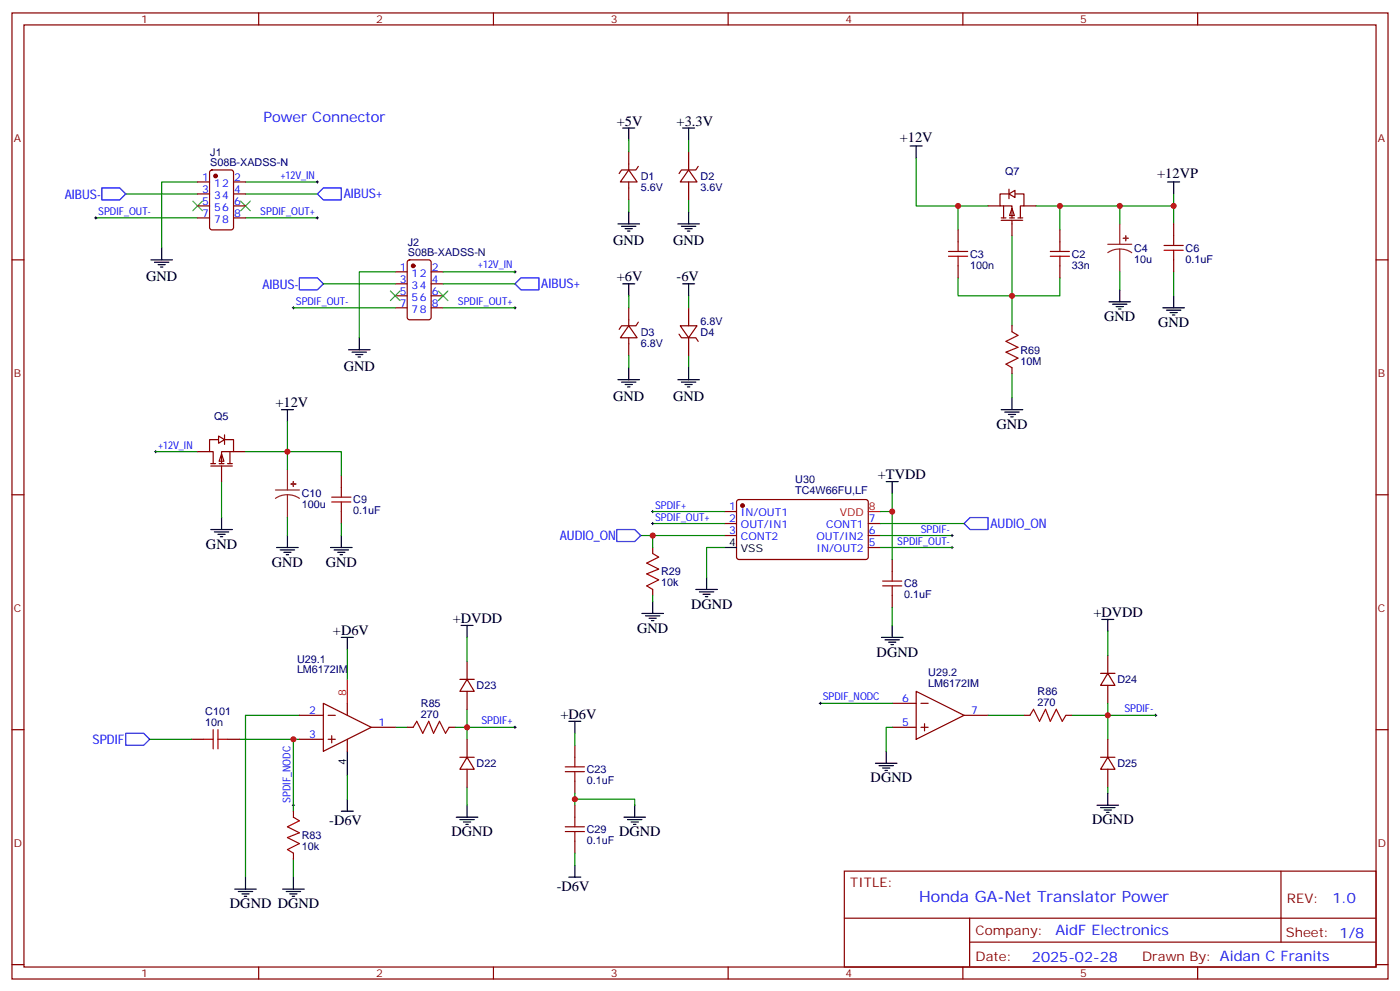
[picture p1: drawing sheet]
<svg xmlns="http://www.w3.org/2000/svg" width="412mm" height="292mm" viewBox="0 0 412 292" stroke-linecap="round" stroke-linejoin="round" font-family="sans-serif">
<g fill="none" stroke="#870000" stroke-width=".35">
<path d="M3.5 3.8h405.4v284.3h-405.4zM7.1 7.3h398.2v277.3h-398.2zM76.2 3.8v3.5M145.3 3.8v3.5M214.5 3.8v3.5M283.6 3.8v3.5M352.8 3.8v3.5M185.2 50l2.5 3.6h-5zM185.2 44.7v5.3M185.2 53.6v5.2M188 49l-.7 1h-4.2l-.7 1.1M202.8 50l2.5 3.6h-4.9z"/>
<path d="M202.8 44.7v5.3M202.8 53.6v5.2M205.7 49l-.7 1h-4.3l-.7 1.1M3.5 76.5h3.6M405.3 76.5h3.6M185.2 95.9l2.5 3.5h-5zM185.2 90.6v5.3M185.2 99.4v5.3M188 94.8l-.7 1.1h-4.2l-.7 1M200 98.4l.7 1h4.3l.7 1.1M200.4 95.9h4.9l-2.5 3.5zM202.8 90.6v5.3"/>
<path d="M202.8 99.4v5.3M58.2 132.9h3.5M62.1 137.2h6.3M62.1 136.5h1.4M64.6 129.4h-2.9v3.5h1.1v3.6M64.6 136.5h1.4M65.3 133.6l.7 2.1h-1.4zM65.3 137.2v4.5M66.3 129.4h2.5v3.5h-3.5v3.6M67 136.5h1.4M67.7 132.9v3.6M68.8 132.9h3.5"/>
<path d="M3.5 145.6h3.6M405.3 145.6h3.6M3.5 214.8h3.6M405.3 214.8h3.6M248.7 256.4h156.6v28.2h-156.6zM377.3 256.4v20.9M248.7 270.2h156.5M285.6 277.3h119.6M285.6 270.2v14.2M3.5 283.9h3.6M76.2 284.6v3.5M145.3 284.6v3.5"/>
<path d="M214.5 284.6v3.5M283.6 284.6v3.5M352.8 284.6v3.5M405.3 283.9h3.6"/>
</g>
<path d="M185.2 58.8v3.6M202.8 41.2v3.5M202.8 58.8v3.6M202.8 87.1v3.5M185.2 104.7v3.5M202.8 104.7v3.5M45.9 132.9h12.3M65.3 141.7v10.6" fill="none" stroke="#008700" stroke-width=".35"/>
<g fill="none" stroke="#000" stroke-width=".35">
<path d="M201.1 37.7h3.5M202.8 37.7v3.5M182 65.9h6.4M183.1 66.6h4.2M184.1 67.3h2.2M184.9 68h.7M185.2 62.4v3.5M199.7 65.9h6.3M200.7 66.6h4.3M201.8 67.3h2.1M202.5 68h.7M202.8 62.4v3.5"/>
<path d="M183.4 83.5h3.6M185.2 83.5v3.6M201.1 83.5h3.5M202.8 83.5v3.6M182 111.8h6.4M183.1 112.5h4.2M184.1 113.2h2.2M184.9 113.9h.7M185.2 108.2v3.6M199.7 111.8h6.3M200.7 112.5h4.3M201.8 113.2h2.1"/>
<path d="M202.5 113.9h.7M202.8 108.2v3.6M62.1 155.9h6.3M63.1 156.6h4.3M64.2 157.3h2.1M64.9 158h.7M65.3 152.3v3.6"/>
</g>
<path d="M45.5 132.9h.7M45.9 132.6v.7" fill="none" stroke="#000" stroke-width=".29"/>
<path d="M64.4 128.3l1.7 1.1-1.7 1.1z" fill="#fff" stroke="#870000" stroke-width=".35"/>
<g fill="none" stroke="#870000" stroke-width=".35">
<path d="M58.2 53.6h3.5M58.2 57.1h3.5M62 50.2l.4-.2h5.7l.6 .5 .1 16.5-.5 .6-5.9 .1-.6-.5-.1-16.5zM68.8 53.6h3.5M68.8 57.1h3.5M297 57.1h-2.4v3.5h3.5v3.5M298.8 57.1h2.8v3.5h-1v3.5M58.2 64.1h3.5M58.2 60.6h3.5M68.8 64.1h3.5M68.8 60.6h3.5M282.2 67.7v3.5"/>
<path d="M282.2 78.2v3.6M291 60.6h3.6M294.9 64.1h1.4M294.9 64.8h6.4M295.6 60.6v3.5M297.4 64.1h1.4M298.1 61.3l.7 2.1h-1.4zM298.1 64.8v4.6M299.9 64.1h1.4M301.6 60.6h3.6M312.2 67.7v3.5M312.2 78.2v3.6"/>
<path d="M298.1 95.9v1.7M298.1 108.2v1.8M66.1 128v2.8M100.5 140v3.5M100.5 150.6v3.5"/>
</g>
<g fill="none" stroke="#000" stroke-width=".35">
<path d="M183.4 37.7h3.6M185.2 37.7v3.5M268.1 43h3.5M269.9 43v3.5M344 53.6h3.5M345.7 53.6v3.5M44.4 76.5h6.4M45.5 77.2h4.2M46.6 77.9h2.1M47.3 78.6h.7M47.6 73v3.5M326.7 88.8h6.3"/>
<path d="M327.7 89.5h4.3M328.8 90.2h2.1M329.5 90.9h.7M329.8 85.3v3.5M342.5 90.6h6.4M343.6 91.3h4.2M344.7 92h2.1M345.4 92.7h.7M345.7 87.1v3.5M298.1 117.1v3.5M82.9 120.6h3.5M84.7 120.6v3.5"/>
<path d="M294.9 120.6h6.4M296 121.3h4.2M297 122h2.2M297.7 122.7h.7M84.7 157.6v3.5M100.5 157.6v3.5M81.5 161.1h6.3M82.5 161.9h4.3M83.6 162.6h2.1M84.3 163.3h.7M97.4 161.1h6.3M98.4 161.9h4.3"/>
<path d="M99.5 162.6h2.1M100.2 163.3h.7"/>
</g>
<g fill="none" stroke="#a10000" stroke-width=".35">
<path d="M279.4 75.4h5.6M279.4 74h5.6M282.2 71.2v2.8M282.2 75.4v2.8M309.4 75.4h5.6M309.4 74h5.6M312.2 71.2v2.8M312.2 75.4v2.8M298.1 97.6l1.8 1.1-3.6 1.8 3.6 1.7-3.6 1.4 3.6 1.8-3.6 1.8 1.8 1M97.7 147.7h5.7M97.7 146.3h5.7M100.5 143.5v2.8"/>
<path d="M100.5 147.7v2.9"/>
</g>
<g fill="none" stroke="#008700" stroke-width=".35">
<path d="M37 57.1h21.2M58.2 53.6h-10.6v19.4M72.3 57.1h21.2M72.3 53.6h21.2M185.2 41.2v3.5M269.9 46.5v14.1h21.1M345.7 57.1v8.8M28.2 64.1h30M72.3 64.1h21.2M282.2 60.6v7.1M298.1 69.4v17.7h-15.9v-5.3M305.2 60.6h40.5"/>
<path d="M312.2 60.6v7.1M329.8 60.6v5.3M185.2 87.1v3.5M312.2 81.8v5.3h-14.1v8.8M329.8 80v5.3M345.7 80v7.1M298.1 110v7.1M72.3 132.9h12.4v5.3M84.7 124.1v8.8h15.8v7.1M84.7 152.3v5.3M100.5 154.1v3.5"/>
</g>
<path d="M326.3 71.9h7.1M329.8 73.3l-1.8 .2-1.7 .9M329.8 73.3l1.9 .2 1.7 .9M329.8 65.9v6M329.8 73.3v6.7M84.7 138.2v6M81.1 144.2h7.1M84.7 145.6l-1.9 .3-1.7 .8M84.7 145.6l1.8 .3 1.7 .8M84.7 145.6v6.7" fill="none" stroke="#8c2424" stroke-width=".35"/>
<g fill="#8c2424" stroke="#8c2424" stroke-width=".35">
<path d="M85.7 142.5h1.4z"/>
<path d="M86.4 141.7v1.5z"/>
<path d="M330.9 70.1l1.4 .1z"/>
<path d="M331.6 69.4v1.4z"/>
</g>
<path d="M56.8 59.2l2.8 2.8M59.6 59.2l-2.8 2.8M70.9 59.2l2.8 2.8M73.7 59.2l-2.8 2.8" fill="none" stroke="#3c3" stroke-width=".35"/>
<path d="M30 55.3h5.3l1.7 1.8-1.7 1.7h-5.3zM93.5 57.1l1.7-1.8h5.3v3.5h-5.3z" fill="none" stroke="#00f" stroke-width=".35"/>
<circle cx="63.5" cy="51.8" r=".53" fill="#870000" stroke="#870000" stroke-width=".35"/>
<path d="M93.1 53.6h.7M93.5 53.2v.7" fill="none" stroke="#000" stroke-width=".29"/>
<path d="M297.2 57.1l1.8-1.1v2.1z" fill="#fff" stroke="#870000" stroke-width=".35"/>
<g fill="none" stroke="#870000" stroke-width=".35">
<path d="M297.2 55.7v2.8M345.7 65.9v3.5M345.7 76.5v3.5M213.4 150.6h3.6M213.4 154.1h3.6M213.4 157.6h3.6M217.2 147.2l.5-.2 37.6 .1 .5 .6-.1 16.5-.6 .5-37.7-.1-.4-.6v-16.3zM255.8 154.1h3.5M255.8 157.6h3.5M192.3 161.1v1.8M192.3 173.5v1.8M255.8 161.1h3.5"/>
<path d="M262.8 164.7v3.5M262.8 175.3v3.5M135.5 200h4.2M137.6 200l2.1 3.5h-4.2zM137.6 194.7v5.3M324.2 198.2h4.2M326.3 198.2l2.1 3.5h-4.2zM326.3 192.9v5.3M56.4 217.6h3.6M67 217.6h3.6M88.2 217.6h7M88.2 210.5h7"/>
<path d="M95.2 207l14.2 7.1-14.2 7zM96.7 217.6h2.1M96.7 210.5h2.1M97.7 216.5v2.2M102.3 207v3.5M102.3 217.6v3.5M109.4 214.1h7M119.9 214.1h1.8M132.3 214.1h1.8M137.6 203.5v5.3M137.6 217.6v5.3M169.3 219.4v3.5"/>
<path d="M262.8 214.1h7.1M262.8 207h7.1M269.9 203.5l14.1 7-14.1 7.1zM271.3 214.1h2.1M271.3 207h2.1M272.3 213v2.1M284 210.5h7M301.6 210.5h1.8M314 210.5h1.7M326.3 201.7v5.3M326.3 217.6v5.3M86.4 238.8v1.7"/>
<path d="M135.5 222.9h4.2M137.6 222.9l2.1 3.5h-4.2zM137.6 226.4v5.3M169.3 229.9v3.6M169.3 237v3.5M324.2 222.9h4.2M326.3 222.9l2.1 3.5h-4.2zM326.3 226.4v5.3M86.4 251.1v1.8M169.3 247.6v3.5"/>
</g>
<g fill="none" stroke="#a10000" stroke-width=".35">
<path d="M342.9 73.7h5.6M342.9 72.2h5.6M345.7 69.4v2.8M345.7 73.7v2.8M192.3 162.9l1.7 1.1-3.5 1.7 3.5 1.8-3.5 1.4 3.5 1.8-3.5 1.7 1.8 1.1M260 172.4h5.6M260 171h5.6M262.8 168.2v2.8M262.8 172.4v2.9M60 217.6h2.8M62.8 214.8v5.6M64.2 214.8v5.6"/>
<path d="M64.2 217.6h2.8M121.7 214.1l1.1-1.8 1.7 3.5 1.8-3.5 1.4 3.5 1.8-3.5 1.7 3.5 1.1-1.7M303.4 210.5l1-1.7 1.8 3.5 1.8-3.5 1.4 3.5 1.7-3.5 1.8 3.5 1.1-1.8M166.5 227.1h5.7M166.5 225.7h5.7M169.3 222.9v2.8M169.3 227.1v2.8M86.4 240.5l1.8 1.1-3.5 1.7 3.5 1.8-3.5 1.4 3.5 1.8-3.5 1.7 1.7 1.1M166.5 244.8h5.7M166.5 243.3h5.7M169.3 240.5v2.8M169.3 244.8v2.8"/>
</g>
<g fill="none" stroke="#008700" stroke-width=".35">
<path d="M188.7 157.6h24.7M192.3 157.6v3.5M192.3 154.1h21.1M192.3 150.6h21.1M259.3 157.6h21.2M259.3 154.1h24.7M262.8 145.3v5.3h-3.5M262.8 150.6v14.1M192.3 175.3v1.7M213.4 161.1h-5.3v8.9M259.3 161.1h21.2M262.8 178.8v5.3"/>
<path d="M102.3 191.1v8.9M137.6 187.6v7.1M326.3 185.8v7.1M44.1 217.6h12.3M70.6 217.6h17.6M86.4 217.6v21.2M88.2 210.5h-15.9v47.7M116.4 214.1h3.5M134.1 214.1h17.6M137.6 208.8v8.8M169.3 215.8v3.6M241.7 207h21.1"/>
<path d="M262.8 214.1h-1.7v7M291 210.5h10.6M315.7 210.5h10.6v7.1M326.3 207v3.5h14.1M102.3 228.2v7M137.6 231.7v5.3M169.3 235.2h17.7v1.8M169.3 233.5v3.5M326.3 231.7v1.8M86.4 252.9v5.3M169.3 251.1v3.5"/>
</g>
<g fill="none" stroke="#000" stroke-width=".35">
<path d="M261.1 141.7h3.5M262.8 141.7v3.6M192.3 177v3.6M205 173.5h6.3M206 174.2h4.3M207.1 174.9h2.1M207.8 175.6h.7M208.1 170v3.5M213.4 161.1h3.6M100.5 187.6h3.6M102.3 187.6v3.5M135.8 184.1h3.5"/>
<path d="M137.6 184.1v3.5M189.1 180.6h6.3M190.1 181.3h4.3M191.2 182h2.1M191.9 182.7h.7M259.6 187.6h6.4M260.7 188.3h4.2M261.8 189h2.1M262.5 189.7h.7M262.8 184.1v3.5M324.6 182.3h3.5M326.3 182.3v3.5"/>
<path d="M167.6 212.3h3.5M169.3 212.3v3.5M100.5 238.8h3.6M102.3 221.1v7.1M102.3 235.2v3.6M137.6 237v3.5M187 237v3.5M257.9 224.6h6.3M258.9 225.4h4.3M260 226.1h2.1M260.7 226.8h.7M261.1 221.1v3.5"/>
<path d="M323.1 237h6.4M324.2 237.7h4.2M325.3 238.4h2.1M326 239.1h.7M326.3 233.5v3.5M72.3 258.2v3.5M86.4 258.2v3.5M134.4 240.5h6.4M135.5 241.2h4.2M136.5 241.9h2.1M137.2 242.6h.7M167.6 258.2h3.5"/>
<path d="M169.3 254.6v3.6M183.8 240.5h6.3M184.9 241.2h4.2M185.9 241.9h2.1M186.6 242.6h.7M69.1 261.7h6.4M70.2 262.4h4.2M71.3 263.1h2.1M72 263.8h.7M83.3 261.7h6.3M84.3 262.4h4.2M85.4 263.1h2.1"/>
<path d="M86.1 263.8h.7"/>
</g>
<g fill="none" stroke="#000" stroke-width=".29">
<path d="M27.9 64.1h.7M28.2 63.8v.7M93.1 64.1h.7M93.5 63.8v.7M191.9 150.6h.7M191.9 154.1h.7M192.3 150.2v.7M192.3 153.7v.7M280.1 157.6h.7M280.5 157.3v.7M280.1 161.1h.7M280.5 160.8v.7"/>
<path d="M151.3 214.1h.7M151.7 213.7v.7M241.3 207h.7M241.7 206.7v.7M340.1 210.5h.7M340.4 210.2v.7M86.1 237h.7M86.4 236.6v.7"/>
</g>
<path d="M255.8 150.6h3.5M102.3 200v7" fill="none" stroke="#f00" stroke-width=".35"/>
<path d="M181.7 155.9h5.3l1.7 1.7-1.7 1.8h-5.3zM284 154.1l1.8-1.8h5.2v3.6h-5.2zM37 215.8h5.3l1.8 1.8-1.8 1.8h-5.3z" fill="none" stroke="#00f" stroke-width=".35"/>
<circle cx="218.7" cy="148.8" r=".53" fill="#870000" stroke="#870000" stroke-width=".35"/>
<g fill="#c00">
<circle cx="84.7" cy="132.9" r=".88"/>
<circle cx="298.1" cy="87.1" r=".88"/>
<circle cx="312.2" cy="60.6" r=".88"/>
<circle cx="282.2" cy="60.6" r=".88"/>
<circle cx="329.8" cy="60.6" r=".88"/>
<circle cx="345.7" cy="60.6" r=".88"/>
<circle cx="137.6" cy="214.1" r=".88"/>
<circle cx="86.4" cy="217.6" r=".88"/>
<circle cx="326.3" cy="210.5" r=".88"/>
<circle cx="192.3" cy="157.6" r=".88"/>
<circle cx="262.8" cy="150.6" r=".88"/>
<circle cx="169.3" cy="235.2" r=".88"/>
</g>
<path d="M151.7 79.7v.7M86.1 90.6h.7M86.4 90.2v.7M151.3 90.6h.7M151.3 80h.7M151.7 90.2v.7" fill="none" stroke="#000" stroke-width=".29"/>
<path d="M120.2 76.7l.4-.2h5.7l.6 .4 .1 16.5-.5 .7h-5.9l-.6-.4-.1-16.5zM116.4 80h3.5M116.4 90.6h3.5M116.4 83.5h3.5M116.4 87.1h3.5M127 80h3.5M127 90.6h3.5M127 83.5h3.5M127 87.1h3.5" fill="none" stroke="#870000" stroke-width=".35"/>
<circle cx="121.7" cy="78.2" r=".53" fill="#870000" stroke="#870000" stroke-width=".35"/>
<path d="M105.8 99.4v3.5M102.7 102.9h6.3M103.7 103.6h4.2M104.8 104.4h2.1M105.5 105.1h.7" fill="none" stroke="#000" stroke-width=".35"/>
<path d="M86.4 90.6h30M95.2 83.5h21.2M116.4 80h-10.6v19.4M130.5 80h21.2M130.5 83.5h21.2M130.5 90.6h21.2" fill="none" stroke="#008700" stroke-width=".35"/>
<path d="M88.2 81.8h5.3l1.7 1.7-1.7 1.8h-5.3zM153.5 81.8h5.2v3.5h-5.2l-1.8-1.8z" fill="none" stroke="#00f" stroke-width=".35"/>
<path d="M115 85.7l2.8 2.8M117.8 85.7l-2.8 2.8M129.1 85.7l2.8 2.8M131.9 85.7l-2.8 2.8" fill="none" stroke="#3c3" stroke-width=".35"/>
<text font-size="4.6" fill="#00f" x="270.8" y="265.4">Honda GA-Net Translator Power</text>
<g font-size="4.2" fill="#00f">
<text x="77.6" y="35.9">Power Connector</text>
<text x="392.5" y="265.7">1.0</text>
<text x="310.9" y="275.2">AidF Electronics</text>
<text x="304" y="283">2025-02-28</text>
</g>
<g font-size="4.2">
<text x="181.7" y="37">+5V</text>
<text x="199.3" y="37">+3.3V</text>
<text x="265" y="41.8">+12V</text>
<text x="340.9" y="52.4">+12VP</text>
<text x="180.6" y="72.1">GND</text>
<text x="198.3" y="72.1">GND</text>
<text x="43" y="82.7">GND</text>
<text x="181.7" y="82.8">+6V</text>
<text x="199.3" y="82.8">-6V</text>
<text x="325.3" y="94.5">GND</text>
<text x="341.1" y="96.2">GND</text>
<text x="101.2" y="109.1">GND</text>
<text x="81.1" y="119.9">+12V</text>
<text x="180.6" y="117.9">GND</text>
<text x="198.3" y="117.9">GND</text>
<text x="293.5" y="126.2">GND</text>
<text x="258.6" y="141">+TVDD</text>
<text x="60.7" y="161.5">GND</text>
<text x="80.1" y="166.8">GND</text>
<text x="96" y="166.8">GND</text>
<text x="203.6" y="179.1">DGND</text>
<text x="133.3" y="183.4">+DVDD</text>
<text x="322.1" y="181.6">+DVDD</text>
<text x="98.1" y="186.9">+D6V</text>
<text x="187.7" y="186.2">GND</text>
<text x="258.2" y="193.3">DGND</text>
<text x="165.1" y="211.6">+D6V</text>
<text x="256.5" y="230.3">DGND</text>
<text x="97" y="242.7">-D6V</text>
<text x="321.7" y="242.6">DGND</text>
<text x="133" y="246.2">DGND</text>
<text x="182.4" y="246.2">DGND</text>
<text x="164" y="262.1">-D6V</text>
<text x="67.7" y="267.3">DGND DGND</text>
</g>
<g font-size="3.9" fill="#00f">
<text x="19.1" y="58.5">AIBUS-</text>
<text x="101.2" y="58.3">AIBUS+</text>
<text x="77.3" y="85">AIBUS-</text>
<text x="159.5" y="84.8">AIBUS+</text>
<text x="291.7" y="155.5">AUDIO_ON</text>
<text x="164.9" y="158.9">AUDIO_ON</text>
<text x="27.3" y="218.9">SPDIF</text>
</g>
<g font-size="3.9" fill="#800">
<text x="250.5" y="261">TITLE:</text>
<text x="379.1" y="265.7">REV:</text>
<text x="287.4" y="275.2">Company:</text>
<text x="378.7" y="275.8">Sheet: 1/8</text>
<text x="287.4" y="282.9">Date:</text>
<text x="336.4" y="282.9">Drawn By: Aidan C Franits</text>
</g>
<g font-size="3.2" fill="#800">
<text x="41.6" y="6.8">1</text>
<text x="110.8" y="6.8">2</text>
<text x="179.9" y="6.8">3</text>
<text x="249.1" y="6.8">4</text>
<text x="318.2" y="6.8">5</text>
<text x="4.1" y="41.9">A</text>
<text x="405.9" y="41.9">A</text>
<text x="4.1" y="111.1">B</text>
<text x="405.9" y="111.1">B</text>
<text x="4.1" y="180.2">C</text>
<text x="405.9" y="180.2">C</text>
<text x="4.1" y="249.3">D</text>
<text x="405.9" y="249.3">D</text>
<text x="41.6" y="287.6">1</text>
<text x="110.8" y="287.6">2</text>
<text x="179.9" y="287.6">3</text>
<text x="249.1" y="287.6">4</text>
<text x="318.2" y="287.6">5</text>
</g>
<g font-size="3.2" fill="#000080">
<text x="61.9" y="45.9">J1</text>
<text x="61.9" y="48.8">S08B-XADSS-N</text>
<text x="188.7" y="52.9">D1</text>
<text x="206.4" y="52.9">D2</text>
<text x="296.1" y="51.4">Q7</text>
<text x="188.7" y="56.1">5.6V</text>
<text x="206.4" y="56.1">3.6V</text>
<text x="120.2" y="75.3">S08B-XADSS-N</text>
<text x="120.2" y="72.4">J2</text>
<text x="285.8" y="75.8">C3</text>
<text x="315.7" y="75.8">C2</text>
<text x="334.1" y="77.3">10u</text>
<text x="334.1" y="74.1">C4</text>
<text x="349.2" y="77.3">0.1uF</text>
<text x="349.3" y="74.1">C6</text>
<text x="285.8" y="79.1">100n</text>
<text x="315.7" y="79.1">33n</text>
<text x="206.4" y="95.8">6.8V</text>
<text x="188.7" y="98.8">D3</text>
<text x="206.4" y="99">D4</text>
<text x="188.7" y="102">6.8V</text>
<text x="300.6" y="107.3">10M</text>
<text x="300.6" y="104.1">R69</text>
<text x="63.1" y="123.7">Q5</text>
<text x="234.3" y="142.2">U30</text>
<text x="88.9" y="149.6">100u</text>
<text x="88.9" y="146.4">C10</text>
<text x="104.1" y="148.2">C9</text>
<text x="234.3" y="145.5">TC4W66FU,LF</text>
<text x="104.1" y="151.4">0.1uF</text>
<text x="194.7" y="172.5">10k</text>
<text x="194.7" y="169.3">R29</text>
<text x="266.4" y="172.9">C8</text>
<text x="266.3" y="176.1">0.1uF</text>
<text x="87.5" y="195">U29.1</text>
<text x="87.5" y="198.2">LM6172IM</text>
<text x="140.4" y="202.9">D23</text>
<text x="273.5" y="202.2">LM6172IM</text>
<text x="273.5" y="199.1">U29.2</text>
<text x="329.1" y="201.1">D24</text>
<text x="124" y="208">R85</text>
<text x="305.7" y="207.7">270</text>
<text x="305.7" y="204.5">R86</text>
<text x="60.5" y="213.7">10n</text>
<text x="60.5" y="210.5">C101</text>
<text x="124" y="211.2">270</text>
<text x="140.4" y="225.8">D22</text>
<text x="172.9" y="227.5">C23</text>
<text x="329.1" y="225.8">D25</text>
<text x="172.9" y="230.8">0.1uF</text>
<text x="172.9" y="245.2">C29</text>
<text x="88.9" y="250.2">10k</text>
<text x="88.9" y="246.9">R83</text>
<text x="172.9" y="248.4">0.1uF</text>
</g>
<g font-size="3.2" fill="#00f">
<text x="59.5" y="53.2">1</text>
<text x="69" y="53.2">2</text>
<text x="82.6" y="52.6">+12V_IN</text>
<text x="59.5" y="56.7">3</text>
<text x="63" y="55">12</text>
<text x="63" y="58.5">34</text>
<text x="69" y="56.7">4</text>
<text x="28.9" y="63.3">SPDIF_OUT-</text>
<text x="59.5" y="60.3">5</text>
<text x="59.5" y="63.8">7</text>
<text x="63" y="62">56</text>
<text x="63" y="65.5">78</text>
<text x="69" y="63.8">8</text>
<text x="69" y="60.3">6</text>
<text x="76.7" y="63.3">SPDIF_OUT+</text>
<text x="117.8" y="79.7">1</text>
<text x="117.8" y="83.2">3</text>
<text x="121.2" y="81.4">12</text>
<text x="127.2" y="83.2">4</text>
<text x="127.2" y="79.7">2</text>
<text x="140.8" y="79">+12V_IN</text>
<text x="87.1" y="89.7">SPDIF_OUT-</text>
<text x="117.8" y="86.7">5</text>
<text x="121.2" y="84.9">34</text>
<text x="121.2" y="88.5">56</text>
<text x="127.2" y="86.7">6</text>
<text x="134.9" y="89.7">SPDIF_OUT+</text>
<text x="117.8" y="90.2">7</text>
<text x="121.2" y="92">78</text>
<text x="127.2" y="90.2">8</text>
<text x="46.6" y="132">+12V_IN</text>
<text x="193" y="149.7">SPDIF+</text>
<text x="193" y="153.2">SPDIF_OUT+</text>
<text x="214.8" y="150.2">1</text>
<text x="214.8" y="153.7">2</text>
<text x="218.3" y="152">IN/OUT1</text>
<text x="218.3" y="155.5">OUT/IN1</text>
<text x="243.4" y="155.5">CONT1</text>
<text x="255.9" y="153.7">7</text>
<text x="214.8" y="157.3">3</text>
<text x="218.3" y="159">CONT2</text>
<text x="240.5" y="159">OUT/IN2</text>
<text x="255.9" y="160.8">5</text>
<text x="255.9" y="157.3">6</text>
<text x="264.3" y="160.3">SPDIF_OUT-</text>
<text x="271.2" y="156.7">SPDIF-</text>
<text x="240.5" y="162.6">IN/OUT2</text>
<text x="242.4" y="206.1">SPDIF_NODC</text>
<text x="265.7" y="206.7">6</text>
<text x="331.2" y="209.7">SPDIF-</text>
<text x="91.1" y="210.2">2</text>
<text x="111.5" y="213.7">1</text>
<text x="141.8" y="213.2">SPDIF+</text>
<text x="265.7" y="213.7">5</text>
<text x="286.1" y="210.2">7</text>
<text x="91.1" y="217.2">3</text>
<text x="85.5" y="236.3" transform="rotate(-90 85.5 236.3)">SPDIF_NODC</text>
</g>
<g font-size="3.2" fill="#f00">
<text x="247.4" y="152">VDD</text>
<text x="255.9" y="150.2">8</text>
<text x="102" y="204.9" transform="rotate(-90 102 204.9)">8</text>
</g>
<g font-size="3.2">
<text x="214.8" y="160.8">4</text>
<text x="218.3" y="162.6">VSS</text>
<text x="102" y="225.3" transform="rotate(-90 102 225.3)">4</text>
</g>
</svg>
